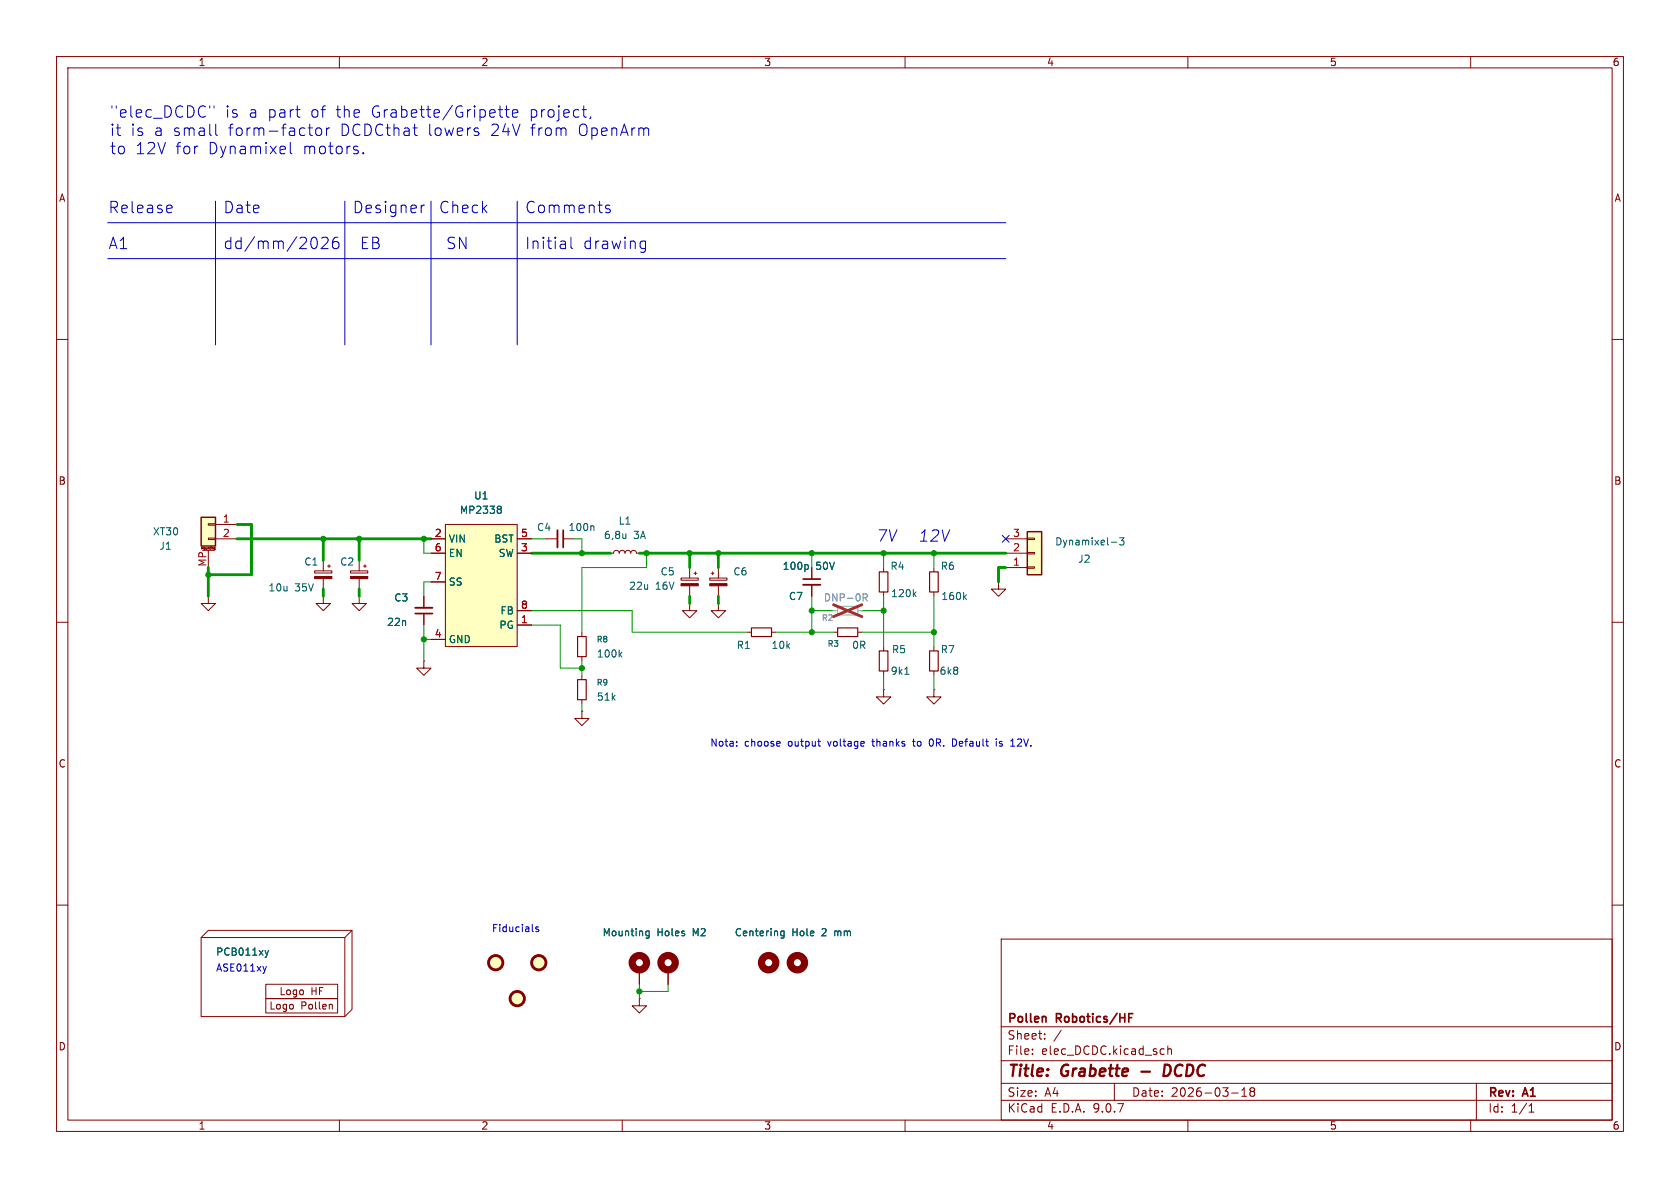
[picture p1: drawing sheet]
<svg xmlns="http://www.w3.org/2000/svg" width="297mm" height="210mm" viewBox="0 0 297 210" stroke-linecap="round" stroke-linejoin="round" font-family="sans-serif">
<g fill="none" stroke="#840000" stroke-width=".18">
<path d="M10 10h277v190h-277zM12 12h273v186h-273zM60 10v2M110 10v2M160 10v2M210 10v2M260 10v2M10 60h2M285 60h2M10 110h2M74.9 116.8v1.3h1.3l-1.3 1.3-1.2-1.3h1.2M74.9 116.8h.1"/>
<path d="M102.9 111.8v.7M102.9 116.1v.7M102.9 119.4v.7M121.9 106.7v1.3h1.3l-1.3 1.2-1.3-1.2h1.3M121.9 106.7h.1M125.5 102.2h3v.4h-3zM125.7 101.3h.5M126 101.1v.5M127 106.7v1.3h1.3l-1.3 1.2-1.3-1.2h1.3M127 106.7h.1M127 100.3v1.9M127 103.6v1.8"/>
<path d="M143.5 100.3v2.1M143.5 103.4v2M156.2 100.3v.8M156.2 104.6v.8M285 110h2M102.9 125.7v1.3h1.2l-1.2 1.3-1.3-1.3h1.3M102.9 125.7h.1M102.9 123.7v.8M10 160h2M35.6 165.7h25.4v14h-25.4zM35.6 165.7l1.2-1.2h25.4v13.9l-1.2 1.3M47 174h12.7v2.5h-12.7z"/>
<path d="M47 176.5h12.7v2.6h-12.7zM58.6 177.5l.2 .2v.7M62.2 164.5l-1.2 1.2M177 166h108v32h-108zM285 160h2M60 198v2M110 198v2M160 198v2M177 194.5h108M177 191.5h108M177 187.5h108M177 181.5h108"/>
<path d="M182.5 186.3v.1M182.5 185.5v.1M184.7 183.6v.1M184.7 182.8v.1M187.6 182.1l-1.3 2M197 191.5v3M205.4 185.4l.4 .1M205.8 186.3l-.4 .1M206.5 185.5l.2-.1 .3 .1 .1 .9M206.5 184.9v1.5M210 198v2M217.7 193.2h1.2"/>
<path d="M219.5 193.8h.9M219.5 192.7l.5-.4v1.5M221.2 192.9l-.2 .3v.5l.2 .1 .5-.1 .1-.2-.1-.4-.2-.2M221.2 192.9l-.2-.2 .2-.4 .5 .1 .1 .2-.3 .3M221.2 192.9h.3M260 198v2M261 191.5v6.5M270.3 196.6h.9M270.3 195.5l.4-.4v1.5"/>
</g>
<path d="M201.8 189.4h1.5M206.7 188.3l-.8-.1-.2 2h.5l.5-.3" fill="none" stroke="#840000" stroke-width=".4"/>
<path d="M142 102.4h3M184.8 179.8l.1 .9M199.6 179.9h.5M199.6 179.2h.7" fill="none" stroke="#840000" stroke-width=".3"/>
<g fill="none" stroke="#840000" stroke-width="1.3">
<circle cx="135.9" cy="170.2" r="1.27"/>
<circle cx="141" cy="170.2" r="1.27"/>
</g>
<path d="M102.1 112.5h1.5v3.6h-1.5zM155.4 101.1h1.6v3.5h-1.6zM102.1 120.1h1.5v3.6h-1.5z" fill="none" stroke="#840000" stroke-width=".2"/>
<path d="M142.7 99.8l.2 .3v.3l-.2 .3M109.6 115.7l.3 .4M109.9 115.3l-.4 .5M161.6 105l.4 .5M162 104.6l-.5 .5M46.9 168l.3 .9M47.2 168.9l-.2 .3M47.5 168l-.3 .9M138.6 164.6v1l-.2 .2h-.3M138.6 164.6h-.3l-.3 .2 .1 .6h.5" fill="none" stroke="#006464" stroke-width=".18"/>
<g fill="#ffffc2" stroke="#ffffc2" stroke-width=".18">
<circle cx="87.6" cy="170.2" r="1.27"/>
<circle cx="91.4" cy="176.5" r="1.27"/>
<circle cx="95.2" cy="170.2" r="1.27"/>
</g>
<g fill="none" stroke="#840000" stroke-width=".51">
<circle cx="87.6" cy="170.2" r="1.27"/>
<circle cx="91.4" cy="176.5" r="1.27"/>
<circle cx="95.2" cy="170.2" r="1.27"/>
</g>
<path d="M148.1 107.2h3.5v1.5h-3.5z" fill="none" stroke="#a1a1a1" stroke-width=".2"/>
<path d="M147.3 108h.8M151.6 108h.8" fill="none" stroke="#a1a1a1" stroke-width=".18"/>
<path d="M152.6 105h.5l.2 .2-.1 .4h-.6M152.9 105.6l.4 .6" fill="none" stroke="#989898" stroke-width=".18"/>
<path d="M147.4 106.9l5 2.1M152.4 106.9l-5 2.1" fill="none" stroke="#e12e31" stroke-width=".46"/>
<path d="M142 103.4h3" fill="none" stroke="#840000" stroke-width=".33"/>
<path d="M125.5 103.2h3v.4h-3z" fill="#840000" stroke="#840000" stroke-width=".18"/>
<path d="M181.6 94h2.5v7.6h-2.5z" fill="#ffffc2"/>
<path d="M181.6 94h2.5v7.6h-2.5z" fill="none" stroke="#840000" stroke-width=".25"/>
<g fill="none" stroke="#840000" stroke-width=".18">
<path d="M57.1 99.1v1.8M58.2 99.8v.5M177.8 97.8h3.8M177.8 95.3h3.8M181.6 97.7h1.3v.2h-1.3zM181.6 95.1h1.3v.3h-1.3zM55.6 100.9h3.1v.4h-3.1zM57.1 102.3v1.8M57.9 100.1h.5M74.9 105.4v2M74.9 108.5v2M132.1 111.8h.7"/>
<path d="M136.4 111.8h.8M147.3 111.8h.8M151.6 111.8h.8M156.2 114.3v.8M156.2 118.6v.8M165.1 100.3v.8M165.1 104.6v.8M165.1 114.3v.8M165.1 118.6v.8M176.5 102.9v1.2h1.3l-1.3 1.3-1.2-1.3h1.2M176.5 102.9h.1M177.8 100.3h3.8"/>
<path d="M181.6 100.2h1.3v.3h-1.3zM156.2 121.9v1.3h1.3l-1.3 1.3-1.3-1.3h1.3M156.2 121.9h.1M165.1 121.9v1.3h1.3l-1.3 1.3-1.3-1.3h1.3M165.1 121.9h.1"/>
</g>
<path d="M196.5 95.9h.9M197.9 95.1h.8l-.4 .5 .3 .1v.5l-.1 .1-.6-.1M160 119.2h.7M170.5 105.5l.3 .5M170.8 105.1l-.4 .5" fill="none" stroke="#006464" stroke-width=".18"/>
<path d="M132.8 111h3.6v1.5h-3.6zM148.1 111h3.5v1.5h-3.5zM155.4 115.1h1.6v3.5h-1.6zM164.3 115.1h1.6v3.5h-1.6zM164.3 101.1h1.6v3.5h-1.6z" fill="none" stroke="#840000" stroke-width=".2"/>
<path d="M73.4 108.5h3.1" fill="none" stroke="#840000" stroke-width=".3"/>
<path d="M73.4 107.4h3.1" fill="none" stroke="#840000" stroke-width=".33"/>
<path d="M55.6 101.9h3.1v.4h-3.1z" fill="#840000" stroke="#840000" stroke-width=".18"/>
<path d="M78.7 92.7h12.7v21.6h-12.7z" fill="#ffffc2"/>
<path d="M76.2 95.3h2.5M76.2 97.8h2.5M78.7 92.7h12.7v21.6h-12.7zM91.4 95.3h2.6M91.4 97.8h2.6M76.2 102.9h2.5M76.2 113h2.5M91.4 108h2.6M91.4 110.5h2.6M118.1 171.5v2.5" fill="none" stroke="#840000" stroke-width=".18"/>
<path d="M88.1 89.5h.3l.2 .2-.2 .3M88.1 90h.3M88.4 90l.2 .3v.2l-.1 .2h-.4" fill="none" stroke="#006464" stroke-width=".18"/>
<circle cx="118.1" cy="170.2" r="1.27" fill="none" stroke="#840000" stroke-width="1.3"/>
<path d="M35.6 91.4h2.5v5.1h-2.5z" fill="#ffffc2"/>
<path d="M35.6 91.4h2.5v5.1h-2.5z" fill="none" stroke="#840000" stroke-width=".25"/>
<g fill="none" stroke="#840000" stroke-width=".18">
<path d="M35.6 97.1v-.4l.2 .3 .1-.3v.4M35.8 97.3h2M36.8 92.6h1.3v.2h-1.3zM36.8 95.1h1.3v.3h-1.3zM36.8 97.3v3M37.1 96.7v.3M37.3 96.7h.1M37.9 97.2h.1M37.9 96.9v.1l.1 .1M37.9 96.8h.1v.3M37.9 96.8v.1M38 97.2h-.1"/>
<path d="M38 97.2h.1M38 97.1v.1M38.1 92.7h3.8M38.1 95.3h3.8M63.5 99.1v1.8M64.5 99.8v.5M76.2 95.3h2.5M76.2 97.8h2.5M91.4 95.3h2.6M91.4 97.8h2.6M96.5 95.3h2.1M99.6 95.3h2"/>
<path d="M107.9 97.8h.6l.1-.4 .4-.1 .3 .1 .2 .4 .1-.4 .4-.1 .3 .1 .2 .4 .1-.4 .4-.1 .4 .1 .1 .4 .2-.4 .3-.1 .4 .1 .1 .4h.5M36.8 105.4v1.3h1.3l-1.3 1.3-1.2-1.3h1.2M36.8 105.4h.1M57.1 105.4v1.3h1.3l-1.3 1.3-1.2-1.3h1.2M57.1 105.4h.1M62 100.9h3v.4h-3zM63.5 105.4v1.3h1.3l-1.3 1.3-1.3-1.3h1.3M63.5 105.4h.1M63.5 102.3v1.8M64.3 100.1h.5M74.9 105.4v2M74.9 108.5v2"/>
<path d="M76.2 102.9h2.5M76.2 113h2.5M91.4 108h2.6M91.4 110.5h2.6M120.4 102.2h3v.4h-3zM121.9 100.3v1.9M121.9 103.6v1.8M122.7 101.3h.5M122.9 101.1v.5M143.5 100.3v2.1M143.5 103.4v2M113 176.5v1.3h1.3l-1.3 1.3-1.2-1.3h1.2"/>
<path d="M113 176.5h.1M113 171.5v2.5M118.1 171.5v2.5"/>
</g>
<g fill="none" stroke="#006464" stroke-width=".18">
<path d="M88.1 89.5h.3l.2 .2-.2 .3M88.1 90h.3M88.4 90l.2 .3v.2l-.1 .2h-.4M104.8 93l.2 .1v.7M110.6 94.3v.9M110.6 95.1h.1M142.7 99.8l.2 .3v.3l-.2 .3M46.9 168l.3 .9M47.2 168.9l-.2 .3M47.5 168l-.3 .9M114.2 165.3l.2 .1h.4M114.8 164.6v1l-.3 .2h-.3"/>
<path d="M114.8 164.6h-.4l-.2 .1M138.6 164.6v1l-.2 .2h-.3M138.6 164.6h-.3l-.3 .2 .1 .6h.5"/>
</g>
<g fill="#840000" stroke="#840000" stroke-width=".18">
<path d="M62 101.9h3v.4h-3z"/>
<path d="M120.4 103.2h3v.4h-3z"/>
</g>
<circle cx="113" cy="170.2" r="1.27" fill="none" stroke="#840000" stroke-width="1.3"/>
<path d="M99.6 93.7v3.1" fill="none" stroke="#840000" stroke-width=".3"/>
<path d="M98.6 93.7v3.1" fill="none" stroke="#840000" stroke-width=".33"/>
<g fill="none" stroke="#0000c2" stroke-width=".18">
<path d="M37.1 18.7v.4M37.8 18.7v.4M52.3 19.4h.7M88.1 19.4h.8M88.4 18.7v1.7l.1 .2 .4 .1M89.3 19.4h.7M89.5 18.7v1.7l.1 .2 .4 .1M102.9 19.4h.8M19 39.4h158.8M30.1 36.3l.2 .1 .1 .3-.9 .2M30.3 37.5l-.2 .1M38.1 35.6v25.4"/>
<path d="M38.1 21.9v1.8l.3 .3M51.3 25.2v1.7l.3 .3M52.8 20.7h.2M54.5 22.6h.7M54.8 23.7l.1 .2 .3 .1M55.9 22.8a.54 .54 0 0 1 .5-.2 .54 .54 0 0 1 .5 .4v.6a.54 .54 0 0 1-.6 .4 .54 .54 0 0 1-.5-.4zM57.7 22.6v1.4M58.3 22.6a.51 .51 0 0 0-.6 .4M60.5 21.9v2.1a1.06 1.06 0 0 0 1.1-.7 1.06 1.06 0 0 0-.3-1.3l-.3-.1M61 35.6v25.4M63.1 21.9a1.08 1.08 0 0 0-.7 1 1.08 1.08 0 0 0 .7 1.1l.5-.2M63.3 21.9l.3 .2"/>
<path d="M64.2 27l.1 .1-.1 .1M64.2 27l-.1 .1 .1 .1M64.2 27v.2M65 21.9h-.5v2.1h.5a1.06 1.06 0 0 0 .6-1.6M66.5 22.4a1.01 1.01 0 0 0 .8 1.6l.4-.2M68.2 22.6h.8M68.5 21.9v1.8l.1 .2 .4 .1M69.7 22.8a.5 .5 0 0 1 .8 .1v1.1M69.7 21.9v2.1M71.5 22.7l.2-.1 .5 .1 .1 1.3M72.3 23.1l-.6 .1a.39 .39 0 0 0-.3 .4 .39 .39 0 0 0 .3 .4l.6-.1M73 22.6h.8"/>
<path d="M73.3 21.9v1.8l.1 .2 .4 .1M74.5 36.3v1.3M75 36.3a.51 .51 0 0 0-.5 .3M76.2 35.6v25.4M90.6 20.1l.9-.2-.1-.4-.5-.1-.3 .3 .1 .9 .2 .1 .5-.1M91.4 35.6v25.4M103.5 20.7h.2M104.4 20.6l-.1 .4M107 36.6l.1 .2 .7 .2 .1 .2-.1 .3-.2 .1-.6-.1M107.8 36.4l-.5-.1-.3 .2M19 45.7h158.8M55.6 41.9a1.26 1.26 0 0 1 0 2"/>
<path d="M56.9 42.1l.2-.2h.5a.54 .54 0 0 1 .3 .9l-1.1 1.1h1.2M59.7 41.9a.79 .79 0 0 0-.9 .9v.8l.2 .3h.5l.3-.1 .1-.7-.2-.3-.5-.1-.4 .4M100.9 41.9v1.8l.3 .2M113.5 42.6l.6 .1M114.1 42.6v1.6a.54 .54 0 0 1-.7 .4M114.1 43.9h-.6M130.2 131.8v.1M130.2 131.1v.1M137.9 131.1v.3l-.6 .1M144.6 131.1h.4M144.8 131.8l.2 .1M161.3 131.1h.5"/>
<path d="M161.5 130.6l.1 1.2M164.7 130.6a.68 .68 0 0 0-.4 .7 .68 .68 0 0 0 .4 .6M169 130.8l-.6-.2v1.3l.6-.2M176.1 130.6v.2M176.1 131.1v.8M176.7 131.8l.3 .1M176.9 131.1l-.2 .1 .2 .3M178.7 131.9h.7M47.1 170.8l-.3 .9M95.2 163.9l-.3-.1-.2 .2 .1 .2 .4 .1v.3h-.5"/>
</g>
<g fill="none" stroke="#009600" stroke-width=".18">
<path d="M74.9 95.3v2.5h1.3M94 95.3h2.5M101.6 95.3h1.3v2.5M114.3 97.8v2.5h-11.4v11.5M143.5 97.8v2.5M156.2 97.8v2.5M165.1 97.8v2.5M74.9 110.5v6.3M74.9 113h1.3M76.2 102.9h-1.3v2.5M94 108h17.8v3.8h20.3M94 110.5h5.1v7.6h3.8"/>
<path d="M102.9 116.8v2.6M137.2 111.8h10.1M143.5 105.4v6.4M143.5 108h3.8M152.4 108h3.8M152.4 111.8h12.7M156.2 105.4v8.9M156.2 119.4v2.5M165.1 105.4v8.9M165.1 119.4v2.5M102.9 124.5v1.2M113 174v2.5"/>
<path d="M118.1 174v1.3h-5.1"/>
</g>
<g fill="none" stroke="#009600" stroke-width=".5">
<path d="M41.9 95.3h34.3M41.9 92.7h2.5v8.9h-7.6M57.1 95.3v3.8M63.5 95.3v3.8M94 97.8h13.9M113 97.8h64.8M121.9 97.8v2.5M127 97.8v2.5M36.8 100.3v5.1M57.1 104.1v1.3M63.5 104.1v1.3M121.9 105.4v1.3"/>
<path d="M127 105.4v1.3M177.8 100.3h-1.3v2.6"/>
</g>
<path d="M177.2 94.6l1.2 1.3M178.4 94.6l-1.2 1.3" fill="none" stroke="#000084" stroke-width=".18"/>
<path d="M152.6 105h.5l.2 .2-.1 .4h-.6M152.9 105.6l.4 .6" fill="none" stroke="#989898" stroke-width=".18"/>
<path d="M147.3 108h.8M151.6 108h.8" fill="none" stroke="#a1a1a1" stroke-width=".18"/>
<path d="M147.4 106.9l5 2.1M152.4 106.9l-5 2.1" fill="none" stroke="#e12e31" stroke-width=".46"/>
<g fill="#009600" stroke="#009600" stroke-width=".18">
<circle cx="74.9" cy="113" r=".46"/>
<circle cx="36.8" cy="101.6" r=".46"/>
<circle cx="63.5" cy="95.3" r=".46"/>
<circle cx="74.9" cy="95.3" r=".46"/>
<circle cx="57.1" cy="95.3" r=".46"/>
<circle cx="156.2" cy="108" r=".46"/>
<circle cx="114.3" cy="97.8" r=".46"/>
<circle cx="121.9" cy="97.8" r=".46"/>
<circle cx="143.5" cy="108" r=".46"/>
<circle cx="143.5" cy="111.8" r=".46"/>
<circle cx="127" cy="97.8" r=".46"/>
<circle cx="165.1" cy="111.8" r=".46"/>
<circle cx="102.9" cy="97.8" r=".46"/>
<circle cx="156.2" cy="97.8" r=".46"/>
<circle cx="143.5" cy="97.8" r=".46"/>
<circle cx="165.1" cy="97.8" r=".46"/>
<circle cx="102.9" cy="118.1" r=".46"/>
<circle cx="113" cy="175.3" r=".46"/>
</g>
<g font-size="2.8" fill="#0000c2">
<text x="19.3" y="21">&quot;elec_DCDC&quot;</text>
<text x="39.7" y="21">is</text>
<text x="43.9" y="21">a part</text>
<text x="54.9" y="21">of</text>
<text x="59.4" y="21">the</text>
<text x="65.7" y="21">Grabette/Gripette</text>
<text x="93.7" y="21">project,</text>
<text x="19.3" y="24.2">it</text>
<text x="19.3" y="27.4">to</text>
<text x="23" y="24.2">is</text>
<text x="23.9" y="27.4">12V</text>
<text x="27.2" y="24.2">a small</text>
<text x="31" y="27.4">for</text>
<text x="36.8" y="27.4">Dynamixel</text>
<text x="40.4" y="24.2">form-factor</text>
<text x="53.5" y="27.4">motors.</text>
<text x="75.7" y="24.2">lowers</text>
<text x="86.9" y="24.2">24V</text>
<text x="94" y="24.2">from</text>
<text x="102.5" y="24.2">OpenArm</text>
<text x="19" y="37.9">Release</text>
<text x="39.4" y="37.9">Date</text>
<text x="62.2" y="37.9">Designer</text>
<text x="77.5" y="37.9">Check</text>
<text x="92.7" y="37.9">Comments</text>
<text x="19" y="44.2">A1</text>
<text x="39.4" y="44.2">dd/mm/2026</text>
<text x="63.5" y="44.2">EB</text>
<text x="78.7" y="44.2">SN</text>
<text x="92.7" y="44.2">Initial</text>
<text x="103" y="44.2">drawing</text>
<text x="154.9" y="96">7V</text>
<text x="162.3" y="96">12V</text>
</g>
<g font-size="2.8" fill="#840000">
<text x="178" y="190.9">Title:</text>
<text x="187.7" y="190.9">Grabette</text>
<text x="207.4" y="190.9">DCDC</text>
</g>
<g font-size="2.1" fill="#840000">
<text x="178" y="184">Sheet:</text>
<text x="178" y="181.2">Pollen</text>
<text x="186.8" y="181.2">Robotics/HF</text>
<text x="178" y="186.7">File:</text>
<text x="184.1" y="186.7">elec_DCDC.kicad_sch</text>
<text x="178" y="196.9">KiCad</text>
<text x="178" y="194.1">Size:</text>
<text x="184.7" y="194.1">A4</text>
<text x="185.7" y="196.9">E.D.A.</text>
<text x="193.3" y="196.9">9.0.7</text>
<text x="200" y="194.1">Date:</text>
<text x="207" y="194.1">2026-03-18</text>
<text x="263" y="194.3">Rev:</text>
<text x="263" y="196.9">Id:</text>
<text x="267.1" y="196.9">1/1</text>
<text x="269.4" y="194.3">A1</text>
</g>
<g font-size="1.8" fill="#840000">
<text x="35" y="11.9">1</text>
<text x="85" y="11.9">2</text>
<text x="135" y="11.9">3</text>
<text x="185" y="11.9">4</text>
<text x="235" y="11.9">5</text>
<text x="285" y="11.9">6</text>
<text x="10.3" y="35.9">A</text>
<text x="285.3" y="35.9">A</text>
<text x="10.3" y="85.9">B</text>
<text x="285.3" y="85.9">B</text>
<text x="10.3" y="135.9">C</text>
<text x="285.3" y="135.9">C</text>
<text x="47.5" y="178.7">Logo</text>
<text x="49.3" y="176.1">Logo</text>
<text x="53.2" y="178.7">Pollen</text>
<text x="55" y="176.1">HF</text>
<text x="10.3" y="185.9">D</text>
<text x="285.3" y="185.9">D</text>
<text x="35" y="199.9">1</text>
<text x="85" y="199.9">2</text>
<text x="135" y="199.9">3</text>
<text x="185" y="199.9">4</text>
<text x="235" y="199.9">5</text>
<text x="285" y="199.9">6</text>
</g>
<g font-size="1.8" fill="#006464">
<text x="83.7" y="88.5">U1</text>
<text x="26.9" y="94.8">XT30</text>
<text x="81.2" y="91">MP2338</text>
<text x="94.8" y="94.1">C4</text>
<text x="100.4" y="94.1">100n</text>
<text x="106.7" y="95.5">6,8u</text>
<text x="109.3" y="92.9">L1</text>
<text x="112" y="95.5">3A</text>
<text x="28.1" y="97.4">J1</text>
<text x="53.7" y="100.2">C1</text>
<text x="60" y="100.2">C2</text>
<text x="79.2" y="96.1">VIN</text>
<text x="79.2" y="98.7">EN</text>
<text x="87.3" y="96.1">BST</text>
<text x="88.1" y="98.7">SW</text>
<text x="116.7" y="101.9">C5</text>
<text x="129.5" y="101.9">C6</text>
<text x="138.3" y="100.9">100p</text>
<text x="144.2" y="100.9">50V</text>
<text x="157.3" y="100.9">R4</text>
<text x="166.2" y="100.9">R6</text>
<text x="186.4" y="96.6">Dynamixel-3</text>
<text x="190.5" y="99.7">J2</text>
<text x="47.4" y="104.7">10u</text>
<text x="52.1" y="104.7">35V</text>
<text x="69.6" y="106.5">C3</text>
<text x="79.2" y="103.7">SS</text>
<text x="111.1" y="104.5">22u</text>
<text x="115.9" y="104.5">16V</text>
<text x="139.4" y="106.3">C7</text>
<text x="157.4" y="105.8">120k</text>
<text x="166.3" y="106.3">160k</text>
<text x="68.3" y="110.8">22n</text>
<text x="79.2" y="113.9">GND</text>
<text x="88.2" y="111.4">PG</text>
<text x="88.4" y="108.8">FB</text>
<text x="105.4" y="116.4">100k</text>
<text x="130.1" y="114.9">R1</text>
<text x="136.3" y="114.9">10k</text>
<text x="150.6" y="114.9">0R</text>
<text x="157.4" y="119.5">9k1</text>
<text x="157.6" y="115.7">R5</text>
<text x="166" y="119.5">6k8</text>
<text x="166.2" y="115.7">R7</text>
<text x="105.4" y="124.1">51k</text>
<text x="106.4" y="165.7">Mounting</text>
<text x="116.1" y="165.7">Holes</text>
<text x="122.6" y="165.7">M2</text>
<text x="129.8" y="165.7">Centering</text>
<text x="140" y="165.7">Hole</text>
<text x="145.4" y="165.7">2</text>
<text x="147.8" y="165.7">mm</text>
<text x="38.1" y="169.1">PCB011xy</text>
</g>
<g font-size="1.8" fill="#a90000">
<text x="39.3" y="92.5">1</text>
<text x="39.3" y="95">2</text>
<text x="76.8" y="95">2</text>
<text x="92" y="95">5</text>
<text x="179" y="95">3</text>
<text x="36.6" y="100.3" transform="rotate(-90 36.6 100.3)">MP</text>
<text x="76.8" y="97.5">6</text>
<text x="92" y="97.5">3</text>
<text x="179" y="100.1">1</text>
<text x="179" y="97.5">2</text>
<text x="76.8" y="102.6">7</text>
<text x="92" y="107.7">8</text>
<text x="76.8" y="112.8">4</text>
<text x="92" y="110.2">1</text>
</g>
<text font-size="1.8" fill="#989898" x="145.5" y="106.5">DNP-0R</text>
<g font-size="1.8" fill="#0000c2">
<text x="125.5" y="132.2">Nota:</text>
<text x="131.6" y="132.2">choose</text>
<text x="139.4" y="132.2">output</text>
<text x="146.6" y="132.2">voltage</text>
<text x="154.7" y="132.2">thanks</text>
<text x="162.1" y="132.2">to</text>
<text x="165.2" y="132.2">0R.</text>
<text x="169.4" y="132.2">Default</text>
<text x="177.4" y="132.2">is</text>
<text x="180.2" y="132.2">12V.</text>
<text x="86.9" y="164.9">Fiducials</text>
<text x="38.1" y="171.8">ASE011xy</text>
</g>
<g font-size="1.4" fill="#006464">
<text x="105.4" y="113.8">R8</text>
<text x="146.2" y="114.5">R3</text>
<text x="105.4" y="121.4">R9</text>
</g>
<text font-size="1.4" fill="#989898" x="145.2" y="110">R2</text>
<text font-size=".5" fill="#840000" x="35.4" y="97.3">Mounting</text>
</svg>
